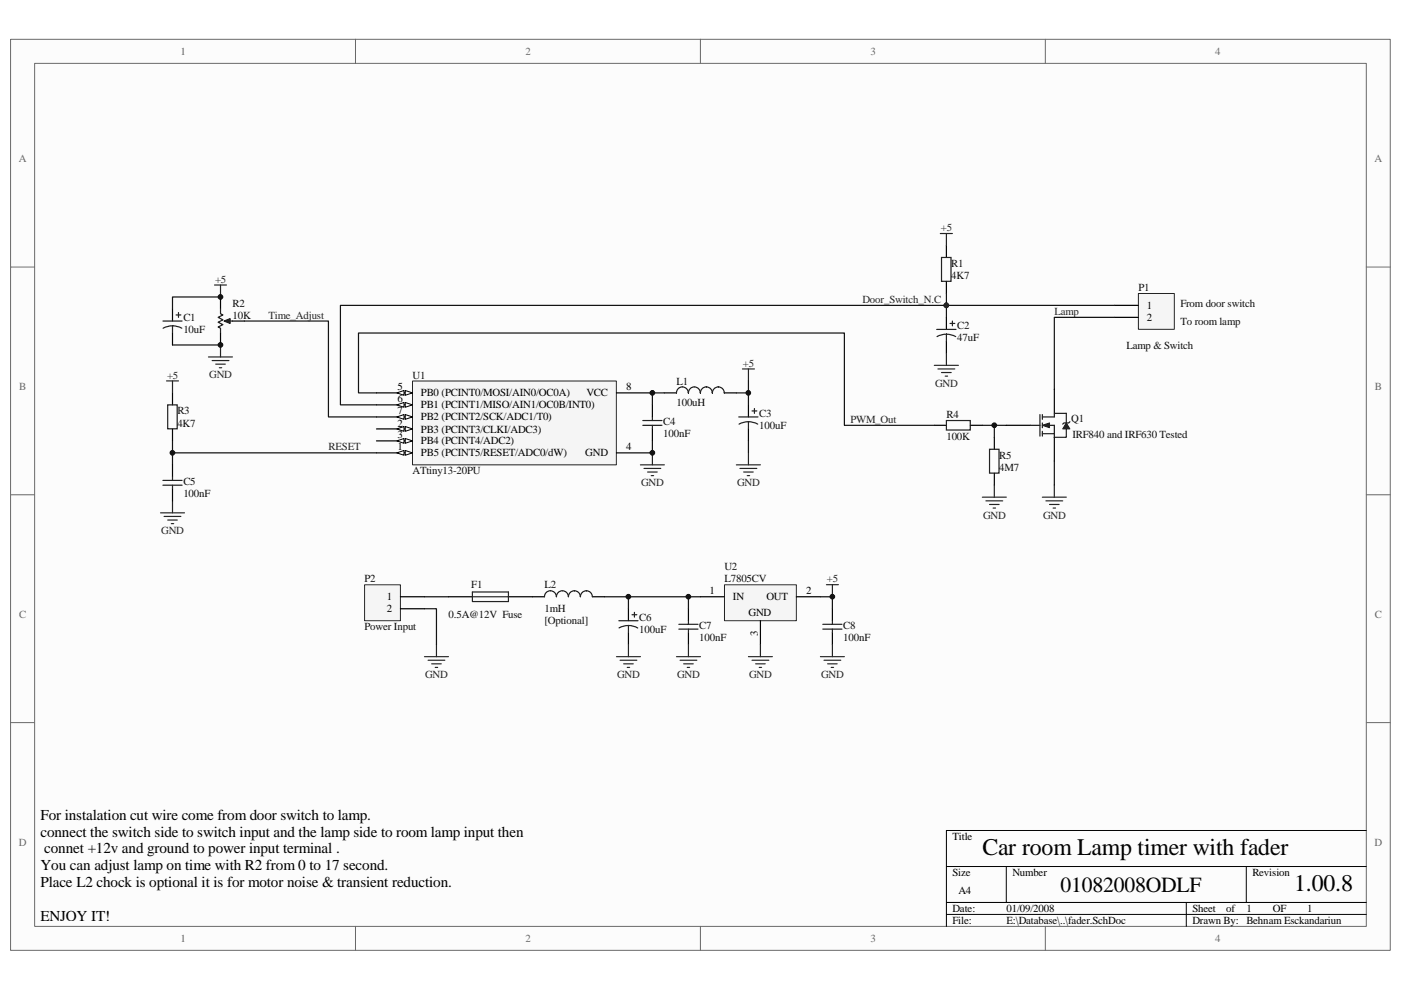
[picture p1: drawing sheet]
<svg xmlns="http://www.w3.org/2000/svg" width="297mm" height="210mm" viewBox="0 0 297 210" stroke-linecap="round" stroke-linejoin="round" font-family="sans-serif">
<path d="M2.3 8.4h292.5v193.2h-292.5z" fill="#fcfcfc"/>
<path d="M2.2 8.3h292.6v193.3h-292.6z" fill="none" stroke="#6a6a6a" stroke-width=".21"/>
<path d="M7.4 13.5h282.3v183h-282.3z" fill="#fcfcfc"/>
<g fill="none" stroke="#6a6a6a" stroke-width=".21">
<path d="M7.3 13.4h282.4v183.1h-282.4zM75.4 8.3v5.1M148.5 8.3v5.1M221.6 8.3v5.1M2.2 56.6h5.1M289.7 56.6h5.1M2.2 104.9h5.1M289.7 104.9h5.1M2.2 153.3h5.1M289.7 153.3h5.1M75.4 196.5v5.1M148.5 196.5v5.1"/>
<path d="M221.6 196.5v5.1"/>
</g>
<path d="M289.7 176.1h-89v20.4M200.7 183.8h89M200.7 191.4h89M200.7 194h89M213.4 183.8v7.6M251.5 191.4v5.1M264.2 183.8v7.6" fill="none" stroke="#000" stroke-width=".21"/>
<circle cx="200.6" cy="64.8" r=".49" fill="#0e0e0e" stroke="#0e0e0e" stroke-width=".21"/>
<path d="M87.5 80.8h43.2v17.8h-43.2z" fill="#f5f5f5"/>
<path d="M87.5 80.8h43.2v17.8h-43.2z" fill="none" stroke="#262626" stroke-width=".21"/>
<path d="M79.8 96.1h7.7" fill="none" stroke="#000" stroke-width=".25"/>
<g fill="#fcfcfc" stroke="#000" stroke-width=".21">
<path d="M85.9 95.5l1.6 .6-1.6 .5z"/>
<path d="M84.1 96.1l1.6-.6v1.1z"/>
</g>
<path d="M79.8 91h7.7" fill="none" stroke="#000" stroke-width=".25"/>
<g fill="#fcfcfc" stroke="#000" stroke-width=".21">
<path d="M85.9 90.5l1.6 .5-1.6 .5z"/>
<path d="M84.1 91l1.6-.5v1z"/>
</g>
<path d="M79.8 93.5h7.7" fill="none" stroke="#000" stroke-width=".25"/>
<g fill="#fcfcfc" stroke="#000" stroke-width=".21">
<path d="M85.9 93l1.6 .5-1.6 .5z"/>
<path d="M84.1 93.5l1.6-.5v1z"/>
</g>
<path d="M79.8 83.3h7.7M130.7 96.1h7.6" fill="none" stroke="#000" stroke-width=".25"/>
<g fill="#fcfcfc" stroke="#000" stroke-width=".21">
<path d="M85.9 82.8l1.6 .5-1.6 .5z"/>
<path d="M84.1 83.3l1.6-.5v1z"/>
</g>
<path d="M79.8 85.9h7.7" fill="none" stroke="#000" stroke-width=".25"/>
<g fill="#fcfcfc" stroke="#000" stroke-width=".21">
<path d="M85.9 85.4l1.6 .5-1.6 .5z"/>
<path d="M84.1 85.9l1.6-.5v1z"/>
</g>
<path d="M79.8 88.4h7.7" fill="none" stroke="#000" stroke-width=".25"/>
<g fill="#fcfcfc" stroke="#000" stroke-width=".21">
<path d="M85.9 87.9l1.6 .5-1.6 .5z"/>
<path d="M84.1 88.4l1.6-.5v1z"/>
</g>
<g fill="none" stroke="#000" stroke-width=".25">
<path d="M36.6 65.5v2.6M36.6 70.6v2.6M46.8 63v2.5M46.8 70.6v2.6M49.3 68.1h2.5M36.6 83.3v2.6M36.6 91v2.5M36.6 98.6v2.5M130.7 83.3h7.6M138.3 85.9v2.5M138.3 91v2.5M140.9 83.3h2.5"/>
<path d="M153.6 83.3h2.5M158.7 85.9v2.5M158.7 91v2.5M36.6 103.7v2.5"/>
</g>
<g fill="none" stroke="#1c1c1c" stroke-width=".25">
<path d="M34.5 68.1h4.1M34.6 69.6l.7-.3 1.3-.2 .8 .1 1.1 .4M36.6 69.1v1.5M37.3 66.8h1.1M37.8 66.3v1M46.8 65.5v1l.5 .3-1.1 .5 1.1 .5-1.1 .5 1.1 .6-1.1 .5 .6 .2v1M48 68.1h1.3M35.6 85.9h2v5.1h-2zM136.3 90.2h4.1M136.3 89.2h4.1M138.3 88.4v.8M138.3 90.2v.8"/>
<path d="M143.4 83.3a1.26 1.26 0 0 1 1.3-1.2 1.26 1.26 0 0 1 1.2 1.2M146 83.3a1.26 1.26 0 0 1 1.2-1.2 1.26 1.26 0 0 1 1.3 1.2M148.5 83.3a1.25 1.25 0 0 1 1.3-1.2 1.27 1.27 0 0 1 1.2 1.2M151 83.3a1.27 1.27 0 0 1 1.3-1.2 1.27 1.27 0 0 1 1.3 1.2M156.6 88.4h4.1M156.7 90l.7-.4 1.3-.1 1.2 .1 .8 .4M158.7 89.5v1.5M159.4 87.2h1.1M160 86.7v1M34.5 101.9h4.1M34.5 102.9h4.1M36.6 101.1v.8"/>
<path d="M36.6 102.9v.8"/>
</g>
<g fill="none" stroke="#262626" stroke-width=".25">
<path d="M44.2 75.7h5.1M45 76.5h3.5M45.5 60.5h2.5M45.7 77.2h2.1M46.5 78h.5M46.8 60.5v2.5M46.8 73.2v2.5M157.4 78.3h2.6M158.7 78.3v2.5M35.3 80.8h2.5M36.6 80.8v2.5M135.8 98.6h5.1"/>
<path d="M136.5 99.4h3.6M138.3 96.1v2.5M156.1 98.6h5.1M156.9 99.4h3.6M158.7 96.1v2.5M34 108.8h5.1M34.8 109.5h3.6M35.6 110.3h2M36.3 111.1h.5M36.6 106.2v2.6M137.3 100.1h2M138.1 100.9h.5"/>
<path d="M157.7 100.1h2M158.4 100.9h.5"/>
</g>
<path d="M36.6 73.2h10.2M46.8 63h-10.2v2.5M51.8 68.1h17.8v20.3h10.2M36.6 93.5v5.1M138.3 93.5v2.6M140.9 83.3h-2.6v2.6M158.7 80.8v2.5h-2.6M158.7 83.3v2.6M158.7 93.5v2.6" fill="none" stroke="#0e0e0e" stroke-width=".25"/>
<path d="M47.5 68.1l1.3-.5v1z" fill="#1c1c1c" stroke="#1c1c1c" stroke-width=".25"/>
<path d="M77.3 124.1h7.6v7.6h-7.6z" fill="#f5f5f5"/>
<path d="M77.3 124h7.6v7.7h-7.6z" fill="none" stroke="#262626" stroke-width=".21"/>
<path d="M84.9 126.6h5.1M84.9 129.1h5.1" fill="none" stroke="#000" stroke-width=".25"/>
<path d="M36.6 96.1h43.2" fill="none" stroke="#0e0e0e" stroke-width=".25"/>
<path d="M153.6 124.1h15.2v7.6h-15.2z" fill="#f5f5f5"/>
<path d="M153.6 124h15.2v7.7h-15.2z" fill="none" stroke="#262626" stroke-width=".21"/>
<path d="M133.2 129.1v2.6M133.2 134.2v2.5M146 129.1v2.6M146 134.2v2.5M148.5 126.6h5.1M161.2 131.7v5M168.8 126.6h5.1M176.5 129.1v2.6M176.5 134.2v2.5" fill="none" stroke="#000" stroke-width=".25"/>
<path d="M90 129.1h2.5v7.6M128.1 126.6h20.4M133.2 126.6v2.5M146 126.6v2.5M173.9 126.6h2.6v2.5" fill="none" stroke="#0e0e0e" stroke-width=".25"/>
<g fill="none" stroke="#262626" stroke-width=".25">
<path d="M90 139.3h5.1M92.5 136.7v2.6M130.7 139.3h5.1M133.2 136.7v2.6M143.4 139.3h5.1M146 136.7v2.6M158.7 139.3h5.1M161.2 136.7v2.6M173.9 139.3h5.1M175.2 124h2.6M176.5 124v2.6M176.5 136.7v2.6"/>
<path d="M90.8 140h3.5M91.5 140.8h2.1M92.3 141.6h.5M131.5 140h3.5M132.2 140.8h2.1M133 141.6h.5M144.2 140h3.5M144.9 140.8h2.1M145.7 141.6h.5M159.4 140h3.6M160.2 140.8h2M161 141.6h.5"/>
<path d="M174.7 140h3.6M175.5 140.8h2M176.2 141.6h.5"/>
</g>
<g fill="none" stroke="#1c1c1c" stroke-width=".25">
<path d="M131.2 131.7h4.1M131.3 133.2l1.1-.4 .9-.1 1.2 .2 .7 .3M133.2 132.7v1.5M134 130.4h1M134.5 129.9v1M143.9 133.4h4.1M143.9 132.4h4.1M146 131.7v.7M146 133.4v.8M174.5 133.4h4M174.5 132.4h4M176.5 131.7v.7"/>
<path d="M176.5 133.4v.8"/>
</g>
<path d="M241.4 62.3h7.6v7.5h-7.6z" fill="#f5f5f5"/>
<path d="M241.4 62.3h7.6v7.5h-7.6z" fill="none" stroke="#262626" stroke-width=".21"/>
<g fill="none" stroke="#000" stroke-width=".25">
<path d="M200.7 52.1v2.5M200.7 59.7v2.5M200.7 67.3v2.6M200.7 72.4v2.6M236.3 64.8h5M236.3 67.3h5M198.1 90.2h2.6M205.7 90.2h2.6M210.8 92.8v2.5M213.4 90.2h5.1M223.5 82.6v5.1M223.5 92.8v5"/>
<path d="M210.8 100.4v2.5M95.1 126.6h5.1M107.8 126.6h7.6M125.6 126.6h2.5"/>
</g>
<g fill="none" stroke="#1c1c1c" stroke-width=".25">
<path d="M199.6 54.6h2v5.1h-2zM198.6 69.9h4.1M198.7 71.4l.7-.3 1.2-.2 1.3 .2 .7 .3M200.7 70.9v1.5M201.4 68.6h1M201.9 68.1v1M200.7 89.2h5v2h-5zM209.8 95.3h2v5.1h-2zM218.5 90.2h2M220.5 87.9v4.6M221 87.9v1M221 89.7v1"/>
<path d="M221 91.5v1M221 88.4h2.5v-.7h2.6v2M221 90.2h2.5v2.6h2.6v-1.8M221 92h2.5M226.8 89.5l-.2 .2h-1l-.3 .3M100.2 125.6h7.6v2h-7.6zM100.2 126.6h7.6M115.4 126.6a1.26 1.26 0 0 1 1.3-1.3 1.26 1.26 0 0 1 1.3 1.3M118 126.6a1.26 1.26 0 0 1 1.2-1.3 1.26 1.26 0 0 1 1.3 1.3M120.5 126.6a1.25 1.25 0 0 1 1.3-1.3 1.24 1.24 0 0 1 1.2 1.3M123.1 126.6a1.25 1.25 0 0 1 1.2-1.3 1.24 1.24 0 0 1 1.3 1.3"/>
</g>
<g fill="none" stroke="#262626" stroke-width=".25">
<path d="M199.4 49.5h2.5M200.7 49.5v2.6M198.1 77.5h5.1M198.9 78.3h3.5M199.6 79h2.1M200.4 79.8h.5M200.7 75v2.5M208.3 105.5h5.1M209 106.2h3.6M209.8 107h2M210.6 107.8h.5M210.8 102.9v2.6"/>
<path d="M221 105.5h5.1M221.8 106.2h3.5M222.5 107h2.1M223.3 107.8h.5M223.5 102.9v2.6"/>
</g>
<path d="M200.7 62.2v5.1M236.3 67.3h-12.8v15.3M236.3 64.8h-164.1v21.1h7.6M79.8 83.3h-3.8v-12.7h103v19.6h19.1M208.3 90.2h5.1M210.8 90.2v2.6M223.5 97.8v5.1M90 126.6h5.1" fill="none" stroke="#0e0e0e" stroke-width=".25"/>
<circle cx="200.6" cy="64.8" r=".49" fill="#262626" stroke="#262626" stroke-width=".21"/>
<g fill="#1c1c1c" stroke="#1c1c1c" stroke-width=".21">
<path d="M221 90.2l1.5-.5v1z"/>
<path d="M226.1 89.7l.7 1.3h-1.5z"/>
</g>
<path d="M8.6 171.1h105.5v24.1h-105.5z" fill="#fcfcfc"/>
<path d="M8.6 171.1h105.5v24.1h-105.5z" fill="none" stroke="#fcfcfc" stroke-width=".21"/>
<g fill="#0e0e0e" stroke="#0e0e0e" stroke-width=".21">
<circle cx="36.6" cy="96" r=".5"/>
<circle cx="46.7" cy="73.2" r=".5"/>
<circle cx="46.7" cy="63" r=".5"/>
<circle cx="133.2" cy="126.6" r=".5"/>
<circle cx="138.3" cy="96" r=".49"/>
<circle cx="138.3" cy="83.3" r=".49"/>
<circle cx="146" cy="126.6" r=".5"/>
<circle cx="158.7" cy="83.3" r=".49"/>
<circle cx="176.5" cy="126.6" r=".5"/>
<circle cx="210.8" cy="90.2" r=".49"/>
</g>
<g font-size="5.1">
<text x="208.3" y="181.4">Car room Lamp timer with fader</text>
<text x="274.4" y="189">1.00.8</text>
</g>
<text font-size="4.6" x="224.8" y="189.1">01082008ODLF</text>
<g font-size="3.2">
<text x="8.6" y="173.9">For instalation cut wire come from door switch to lamp.</text>
<text x="8.6" y="177.4">connect the switch side to switch input and the lamp side to room lamp input then</text>
<text x="8.6" y="184.6">You can adjust lamp on time with R2 from 0 to 17 second.</text>
<text x="9.4" y="181">connet +12v and ground to power input terminal .</text>
<text x="8.6" y="188.1">Place L2 chock is optional it is for motor noise &amp; transient reduction.</text>
<text x="8.6" y="195.2">ENJOY IT!</text>
</g>
<g font-size="2.3" fill="#696969">
<text x="38.3" y="11.6">1</text>
<text x="111.4" y="11.6">2</text>
<text x="184.5" y="11.6">3</text>
<text x="257.7" y="11.6">4</text>
<text x="4" y="34.5">A</text>
<text x="291.4" y="34.5">A</text>
<text x="4" y="82.8">B</text>
<text x="291.5" y="82.8">B</text>
<text x="4" y="131.1">C</text>
<text x="291.5" y="131.1">C</text>
<text x="4" y="179.4">D</text>
<text x="291.4" y="179.4">D</text>
<text x="38.3" y="199.8">1</text>
<text x="111.4" y="199.8">2</text>
<text x="184.5" y="199.8">3</text>
<text x="257.7" y="199.8">4</text>
</g>
<g font-size="2.3" fill="#262626">
<text x="199.5" y="49">+5</text>
<text x="45.6" y="59.9">+5</text>
<text x="182.9" y="64.3">Door_Switch_N.C</text>
<text x="56.9" y="67.6">Time_Adjust</text>
<text x="223.6" y="66.8">Lamp</text>
<text x="157.5" y="77.7">+5</text>
<text x="35.4" y="80.3">+5</text>
<text x="44.3" y="80.2">GND</text>
<text x="198.2" y="82">GND</text>
<text x="180.3" y="89.7">PWM_Out</text>
<text x="69.7" y="95.5">RESET</text>
<text x="135.9" y="103.1">GND</text>
<text x="156.3" y="103.1">GND</text>
<text x="34.2" y="113.3">GND</text>
<text x="208.4" y="110">GND</text>
<text x="221.1" y="110">GND</text>
<text x="175.3" y="123.5">+5</text>
<text x="90.1" y="143.8">GND</text>
<text x="130.8" y="143.8">GND</text>
<text x="143.5" y="143.8">GND</text>
<text x="158.8" y="143.8">GND</text>
<text x="174.1" y="143.8">GND</text>
</g>
<g font-size="2.3" fill="#0e0e0e">
<text x="201.7" y="59.2">4K7</text>
<text x="201.7" y="56.6">R1</text>
<text x="49.3" y="65">R2</text>
<text x="241.4" y="61.7">P1</text>
<text x="250.3" y="65">From door switch</text>
<text x="38.9" y="70.6">10uF</text>
<text x="38.9" y="68.1">C1</text>
<text x="49.3" y="67.6">10K</text>
<text x="202.9" y="69.9">C2</text>
<text x="250.3" y="68.8">To room lamp</text>
<text x="202.9" y="72.4">47uF</text>
<text x="238.8" y="73.9">Lamp &amp; Switch</text>
<text x="87.5" y="80.3">U1</text>
<text x="143.4" y="81.6">L1</text>
<text x="37.6" y="87.9">R3</text>
<text x="143.4" y="86.1">100uH</text>
<text x="161" y="88.4">C3</text>
<text x="200.7" y="88.7">R4</text>
<text x="227.1" y="89.4">Q1</text>
<text x="37.6" y="90.5">4K7</text>
<text x="140.6" y="92.8">100nF</text>
<text x="140.6" y="90.2">C4</text>
<text x="161" y="91">100uF</text>
<text x="200.7" y="93.3">100K</text>
<text x="227.4" y="93">IRF840 and IRF630 Tested</text>
<text x="87.5" y="100.6">ATtiny13-20PU</text>
<text x="211.9" y="99.9">4M7</text>
<text x="211.9" y="97.3">R5</text>
<text x="38.9" y="105.5">100nF</text>
<text x="38.9" y="102.9">C5</text>
<text x="77.3" y="123.5">P2</text>
<text x="99.9" y="124.8">F1</text>
<text x="115.4" y="124.8">L2</text>
<text x="153.6" y="121">U2</text>
<text x="153.6" y="123.5">L7805CV</text>
<text x="95.1" y="131.1">0.5A@12V Fuse</text>
<text x="115.4" y="129.9">1mH</text>
<text x="135.5" y="131.7">C6</text>
<text x="77.3" y="133.7">Power Input</text>
<text x="115.4" y="132.4">[Optional]</text>
<text x="135.5" y="134.2">100uF</text>
<text x="148.2" y="136">100nF</text>
<text x="148.2" y="133.4">C7</text>
<text x="178.8" y="136">100nF</text>
<text x="178.8" y="133.4">C8</text>
</g>
<g font-size="2.3">
<text x="243.1" y="65.5">1</text>
<text x="243.1" y="68.1">2</text>
<text x="84.3" y="82.8">5</text>
<text x="132.7" y="82.8">8</text>
<text x="84.3" y="85.4">6</text>
<text x="84.3" y="87.9">7</text>
<text x="89.2" y="84.1">PB0 (PCINT0/MOSI/AIN0/OC0A)</text>
<text x="89.2" y="86.6">PB1 (PCINT1/MISO/AIN1/OC0B/INT0)</text>
<text x="89.2" y="89.2">PB2 (PCINT2/SCK/ADC1/T0)</text>
<text x="124.4" y="84.1">VCC</text>
<text x="84.3" y="95.5">1</text>
<text x="84.3" y="90.5">2</text>
<text x="84.3" y="93">3</text>
<text x="89.2" y="91.7">PB3 (PCINT3/CLKI/ADC3)</text>
<text x="89.2" y="94.3">PB4 (PCINT4/ADC2)</text>
<text x="132.7" y="95.5">4</text>
<text x="89.2" y="96.8">PB5 (PCINT5/RESET/ADC0/dW)</text>
<text x="124.1" y="96.8">GND</text>
<text x="82" y="127.3">1</text>
<text x="82" y="129.9">2</text>
<text x="150.4" y="126">1</text>
<text x="155.4" y="127.3">IN</text>
<text x="158.7" y="130.6">GND</text>
<text x="162.5" y="127.3">OUT</text>
<text x="170.9" y="126">2</text>
<text x="160.7" y="134.9" transform="rotate(-90 160.7 134.9)">3</text>
<text x="201.9" y="178.1">Title</text>
<text x="201.9" y="185.8">Size</text>
<text x="214.6" y="185.8">Number</text>
<text x="265.5" y="185.8">Revision</text>
<text x="203.2" y="189.6">A4</text>
<text x="201.9" y="193.4">Date:</text>
<text x="201.9" y="195.9">File:</text>
<text x="213.4" y="193.4">01/09/2008</text>
<text x="213.4" y="195.9">E:\Database\..\fader.SchDoc</text>
<text x="252.8" y="195.9">Drawn By:</text>
<text x="252.8" y="193.4">Sheet</text>
<text x="259.9" y="193.4">of</text>
<text x="264.3" y="196">Behnam Esckandariun</text>
<text x="264.3" y="193.4">1</text>
<text x="269.9" y="193.4">OF</text>
<text x="277.2" y="193.4">1</text>
</g>
</svg>
